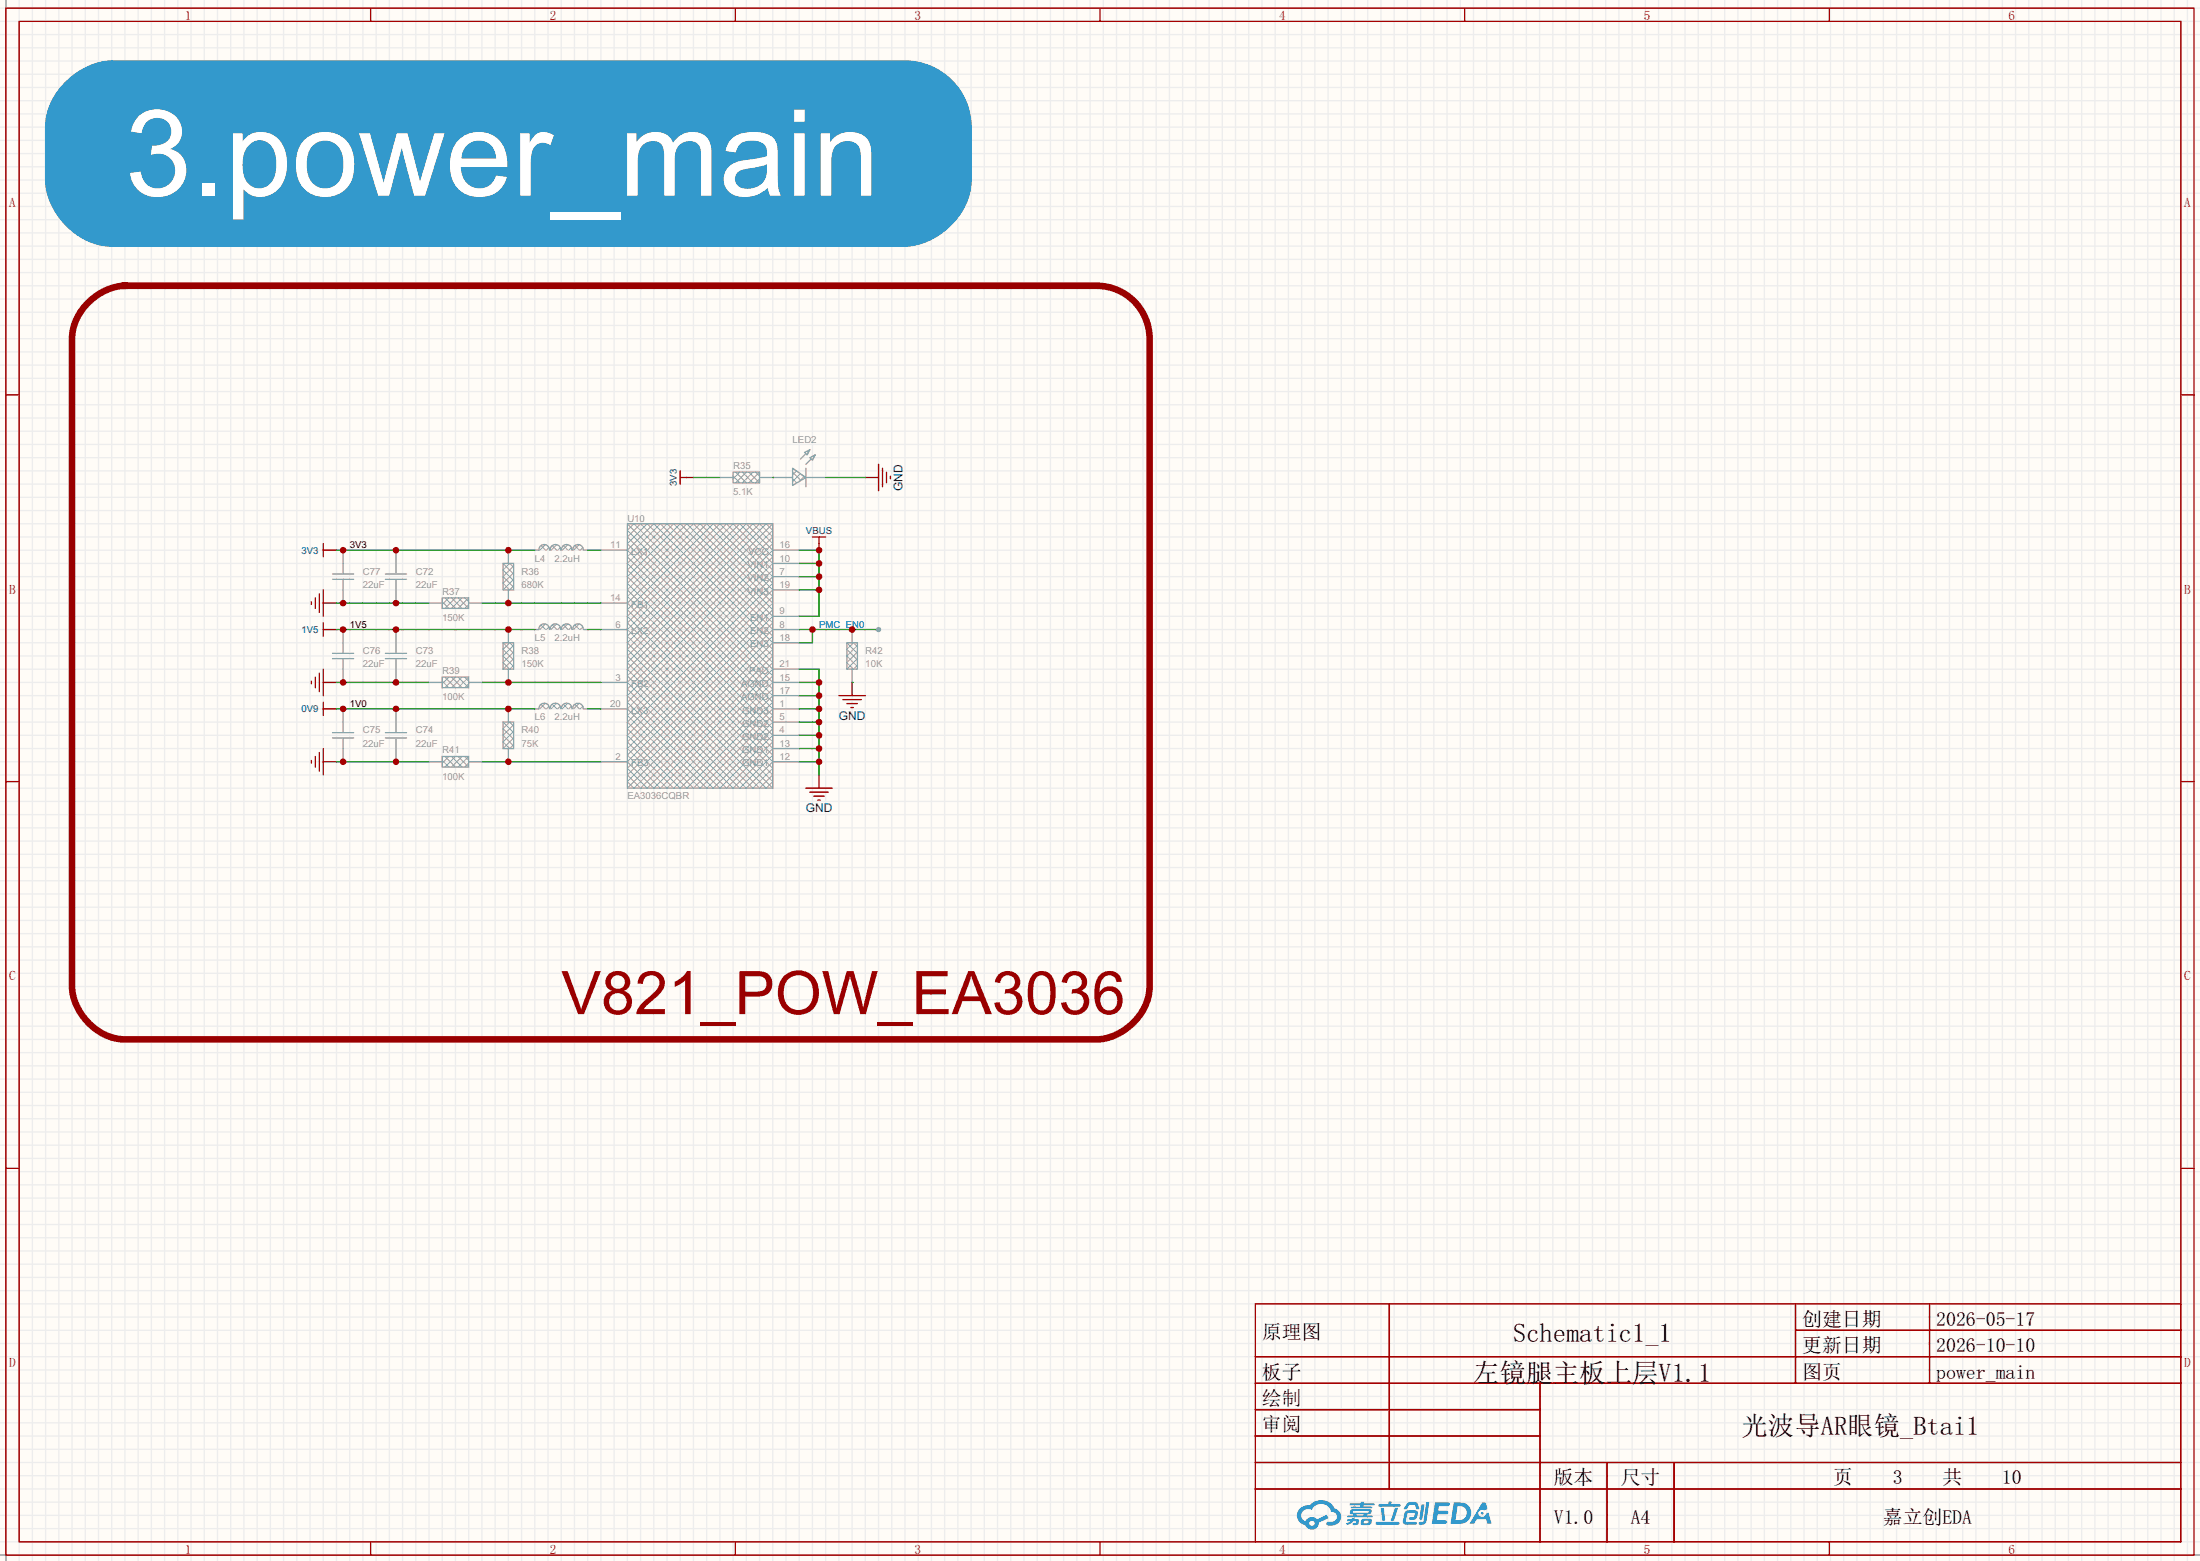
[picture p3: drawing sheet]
<svg xmlns="http://www.w3.org/2000/svg" width="423mm" height="300mm" viewBox="0 0 423 300" stroke-linecap="round" stroke-linejoin="round" font-family="sans-serif">
<path d="M0 0h422.7v299.9h-422.7z" fill="#fffcf7"/>
<g fill="none" stroke="#ededed" stroke-width=".25">
<path d="M0 1.6h422.7M0 4.1h422.7M0 6.6h422.7M0 9.2h422.7M0 11.7h422.7M0 14.3h422.7M0 16.8h422.7M0 19.3h422.7M1.1 0v299.9M3.7 0v299.9M6.2 0v299.9M8.8 0v299.9"/>
<path d="M11.3 0v299.9M13.8 0v299.9M16.4 0v299.9M18.9 0v299.9M21.5 0v299.9M24 0v299.9M26.5 0v299.9M29.1 0v299.9M31.6 0v299.9M34.2 0v299.9M36.7 0v299.9M39.2 0v299.9"/>
<path d="M41.8 0v299.9M44.3 0v299.9M46.9 0v299.9M49.4 0v299.9M51.9 0v299.9M54.5 0v299.9M57 0v299.9M59.6 0v299.9M62.1 0v299.9M64.6 0v299.9M67.2 0v299.9M69.7 0v299.9"/>
<path d="M72.3 0v299.9M74.8 0v299.9M77.3 0v299.9M79.9 0v299.9M82.4 0v299.9M85 0v299.9M87.5 0v299.9M90 0v299.9M92.6 0v299.9M95.1 0v299.9M97.7 0v299.9M100.2 0v299.9"/>
<path d="M102.7 0v299.9M105.3 0v299.9M107.8 0v299.9M110.4 0v299.9M112.9 0v299.9M115.4 0v299.9M118 0v299.9M120.5 0v299.9M123.1 0v299.9M125.6 0v299.9M128.1 0v299.9M130.7 0v299.9"/>
<path d="M133.2 0v299.9M135.8 0v299.9M138.3 0v299.9M140.8 0v299.9M143.4 0v299.9M145.9 0v299.9M148.5 0v299.9M151 0v299.9M153.5 0v299.9M156.1 0v299.9M158.6 0v299.9M161.2 0v299.9"/>
<path d="M163.7 0v299.9M166.2 0v299.9M168.8 0v299.9M171.3 0v299.9M173.9 0v299.9M176.4 0v299.9M178.9 0v299.9M181.5 0v299.9M184 0v299.9M186.6 0v299.9M189.1 0v299.9M191.6 0v299.9"/>
<path d="M194.2 0v299.9M196.7 0v299.9M199.3 0v299.9M201.8 0v299.9M204.3 0v299.9M206.9 0v299.9M209.4 0v299.9M212 0v299.9M214.5 0v299.9M217 0v299.9M219.6 0v299.9M222.1 0v299.9"/>
<path d="M224.7 0v299.9M227.2 0v299.9M229.7 0v299.9M232.3 0v299.9M234.8 0v299.9M237.4 0v299.9M239.9 0v299.9M242.4 0v299.9M245 0v299.9M247.5 0v299.9M250.1 0v299.9M252.6 0v299.9"/>
<path d="M255.1 0v299.9M257.7 0v299.9M260.2 0v299.9M262.8 0v299.9M265.3 0v299.9M267.8 0v299.9M270.4 0v299.9M272.9 0v299.9M275.5 0v299.9M278 0v299.9M280.5 0v299.9M283.1 0v299.9"/>
<path d="M285.6 0v299.9M288.2 0v299.9M290.7 0v299.9M293.2 0v299.9M295.8 0v299.9M298.3 0v299.9M300.9 0v299.9M303.4 0v299.9M305.9 0v299.9M308.5 0v299.9M311 0v299.9M313.6 0v299.9"/>
<path d="M316.1 0v299.9M318.6 0v299.9M321.2 0v299.9M323.7 0v299.9M326.3 0v299.9M328.8 0v299.9M331.3 0v299.9M333.9 0v299.9M336.4 0v299.9M339 0v299.9M341.5 0v299.9M344 0v299.9"/>
<path d="M346.6 0v299.9M349.1 0v299.9M351.7 0v299.9M354.2 0v299.9M356.7 0v299.9M359.3 0v299.9M361.8 0v299.9M364.4 0v299.9M366.9 0v299.9M369.4 0v299.9M372 0v299.9M374.5 0v299.9"/>
<path d="M377.1 0v299.9M379.6 0v299.9M382.1 0v299.9M384.7 0v299.9M387.2 0v299.9M389.8 0v299.9M392.3 0v299.9M394.8 0v299.9M397.4 0v299.9M399.9 0v299.9M402.5 0v299.9M405 0v299.9"/>
<path d="M407.5 0v299.9M410.1 0v299.9M412.6 0v299.9M415.2 0v299.9M417.7 0v299.9M420.2 0v299.9M0 21.9h422.7M0 24.4h422.7M0 27h422.7M0 29.5h422.7M0 32h422.7M0 34.6h422.7"/>
<path d="M0 37.1h422.7M0 39.7h422.7M0 42.2h422.7M0 44.7h422.7M0 47.3h422.7M0 49.8h422.7M0 52.4h422.7M0 54.9h422.7M0 57.4h422.7M0 60h422.7M0 62.5h422.7M0 65.1h422.7"/>
<path d="M0 67.6h422.7M0 70.1h422.7M0 72.7h422.7M0 75.2h422.7M0 77.8h422.7M0 80.3h422.7M0 82.8h422.7M0 85.4h422.7M0 87.9h422.7M0 90.5h422.7M0 93h422.7M0 95.5h422.7"/>
<path d="M0 98.1h422.7M0 100.6h422.7M0 103.2h422.7M0 105.7h422.7M0 108.2h422.7M0 110.8h422.7M0 113.3h422.7M0 115.9h422.7M0 118.4h422.7M0 120.9h422.7M0 123.5h422.7M0 126h422.7"/>
<path d="M0 128.6h422.7M0 131.1h422.7M0 133.6h422.7M0 136.2h422.7M0 138.7h422.7M0 141.3h422.7M0 143.8h422.7M0 146.3h422.7M0 148.9h422.7M0 151.4h422.7M0 154h422.7M0 156.5h422.7"/>
<path d="M0 159h422.7M0 161.6h422.7M0 164.1h422.7M0 166.7h422.7M0 169.2h422.7M0 171.7h422.7M0 174.3h422.7M0 176.8h422.7M0 179.4h422.7M0 181.9h422.7M0 184.4h422.7M0 187h422.7"/>
<path d="M0 189.5h422.7M0 192.1h422.7M0 194.6h422.7M0 197.1h422.7M0 199.7h422.7M0 202.2h422.7M0 204.8h422.7M0 207.3h422.7M0 209.8h422.7M0 212.4h422.7M0 214.9h422.7M0 217.5h422.7"/>
<path d="M0 220h422.7M0 222.5h422.7M0 225.1h422.7M0 227.6h422.7M0 230.2h422.7M0 232.7h422.7M0 235.2h422.7M0 237.8h422.7M0 240.3h422.7M0 242.9h422.7M0 245.4h422.7M0 247.9h422.7"/>
<path d="M0 250.5h422.7M0 253h422.7M0 255.6h422.7M0 258.1h422.7M0 260.6h422.7M0 263.2h422.7M0 265.7h422.7M0 268.3h422.7M0 270.8h422.7M0 273.3h422.7M0 275.9h422.7M0 278.4h422.7"/>
<path d="M0 281h422.7M0 283.5h422.7M0 286h422.7M0 288.6h422.7M0 291.1h422.7M0 293.7h422.7M0 296.2h422.7M0 298.7h422.7"/>
</g>
<path d="M1.1 0v299.9M0 298.7h422.7" fill="none" stroke="#999" stroke-width=".25"/>
<g fill="none" stroke="#a10000" stroke-width=".25">
<path d="M1.1 1.6h420.4v297.1h-420.4zM3.7 4.1h415.3v292.1h-415.3zM71.2 1.6v2.5M141.3 1.6v2.5M211.3 1.6v2.5M281.4 1.6v2.5M351.5 1.6v2.5M1.1 75.9h2.6M419 75.9h2.5M1.1 150.2h2.6M419 150.2h2.5M1.1 224.4h2.6"/>
<path d="M419 224.4h2.5M241.2 250.5h177.8v45.7h-177.8zM266.9 250.5v35.5M345 250.5v15.2M345 255.6h74M370.7 250.5v15.2M241.2 260.6h177.8M241.2 265.7h177.8M241.2 270.8h54.7M241.2 275.9h54.7M295.9 265.7v30.5M71.2 296.2v2.5"/>
<path d="M141.3 296.2v2.5M211.3 296.2v2.5M241.2 281h177.8M241.2 286h177.8M281.4 296.2v2.5M308.8 281v15.2M321.6 281v15.2M351.5 296.2v2.5"/>
</g>
<g fill="#5487ff">
<path d="M275.7 288.6h1.6a1.34 1.34 0 0 1 1.2 .2 .37 .37 0 0 1-.3 .6h-1.7l-.2 .8h1.6a.37 .37 0 0 1 .4 .4 .37 .37 0 0 1-.4 .3h-1.7l-.2 1.1h1.4a.48 .48 0 0 1 .6 .4v.2l-.3 .2h-2.6z"/>
<path d="M284.7 288.7h.7l.4 1.2-.6 .3a.72 .72 0 0 0-1.1 .2 .72 .72 0 0 0 .3 1 .72 .72 0 0 0 1-.4l.1-.2 .5-.2 .6 2.1h-.8l-.3-.8h-1.8l-.5 .8h-.9z"/>
<path d="M273.1 289h.6l-.4 2.7a.31 .31 0 0 1-.3 .3 .31 .31 0 0 1-.3-.3z"/>
<path d="M274 288.6h.6l-.5 3.7a.97 .97 0 0 1-1.6 .5l.2-.4h.6l.2-.2z"/>
<path d="M270.3 288.8l.5-.2h1.2l.4 .4 .3 .8-.6 .2-.3-.9h-.8l-.2 .1-.6 .8-.5-.1z"/>
<path d="M269.9 290.4l.5-.3h1.4a.69 .69 0 0 1 .6 .5 .69 .69 0 0 1-.1 .7 .74 .74 0 0 1-.8 .7h-.6a.27 .27 0 0 1-.2-.3 .27 .27 0 0 1 .3-.3h.6l.2-.7h-1.4l-.3 1.6 1.9 .1a.28 .28 0 0 1 .2 .3 .28 .28 0 0 1-.3 .2h-1.9l-.4-.3-.1-.4z"/>
<path d="M264.3 292.4h4.3a.28 .28 0 0 1 .3 .3 .28 .28 0 0 1-.3 .2h-4.2l-.1-.1z"/>
<path d="M268 289.7h.6l-.8 2.4a.3 .3 0 0 1-.4 .2 .3 .3 0 0 1-.2-.3z"/>
<path d="M265.3 289.7h.6l.2 2.2-.2 .3-.4-.2z"/>
<path d="M264.8 288.9h1.9l.2-.5h.5l-.1 .5h1.5a.27 .27 0 0 1 .3 .3 .27 .27 0 0 1-.3 .3h-3.9l-.1-.2z"/>
<path d="M258.9 291.8h.7l.1-.1 .6-.1-.1 .2 .8 .1 .1 .3-.2 .6-1.1 .2v-.4l.7-.1v-.2l-.5-.1-.5 .5-.8 .3-.1-.4 .8-.3h-.6z"/>
<path d="M259.3 288.8h2.1l.1-.3h.6l-.1 .3h1.9l.2 .2-.2 .2h-1.9l-.1 .2h1.6l.2 .2-.2 .2h-3.9l-.1-.4h1.8v-.2h-1.9l-.1-.1z"/>
<path d="M279.3 288.6l-.6 4.2h1.4a2.14 2.14 0 0 0 2.6-2.2 2.14 2.14 0 0 0-2.7-2zM280 289.3a1.37 1.37 0 0 1 1.8 1.2 1.37 1.37 0 0 1-1.5 1.5h-.7z"/>
<path d="M259.4 290.1l-.1 .7 .6 .1 .1 .2h-1.2l.1 .4h4.6l.2-.1-.2-.3h-.9l.1-.2a.6 .6 0 0 0 .7-.2 .6 .6 0 0 0 0-.7l-3.6-.1zM260 290.3l2.9 .1-.1 .2h-2.8zM260.6 290.9h1.4l-.1 .2h-1.2z"/>
<path d="M261.6 291.9a.9 .9 0 0 0-.1 1 2.48 2.48 0 0 0 1.9-.1 .84 .84 0 0 0 0-1h-1.4zM262.1 292.2l.7-.1 .1 .4-.2 .1h-.7z"/>
<path d="M249.8 289.7a1.91 1.91 0 0 0-.6 2 1.91 1.91 0 0 0 1.6 1.3 1.35 1.35 0 0 0 1.5 .9 1.35 1.35 0 0 0 1.1-1.4l1.9-.9-.5-.6-1.8 .9a1.41 1.41 0 0 0-2.2 .3 1.25 1.25 0 0 1-.6-1.7 1.25 1.25 0 0 1 1.8-.4 1.97 1.97 0 0 1 2-1.2 1.97 1.97 0 0 1 1.7 1.5 .96 .96 0 0 1 1.1 .9 .96 .96 0 0 1-.9 1h-.6a.39 .39 0 0 0-.5 .4 .39 .39 0 0 0 .4 .4 1.87 1.87 0 0 0 1.9-.5 1.87 1.87 0 0 0 .3-2.1l-.6-.6-.4-.1a2.86 2.86 0 0 0-4.8-.6h-.3a2.27 2.27 0 0 0-1.5 .5zM251.6 292.7a.49 .49 0 0 1 .9 0 .49 .49 0 0 1-.9 0z"/>
<circle cx="284.8" cy="290.7" r=".27"/>
</g>
<g fill="none" stroke="#999" stroke-width=".25">
<path d="M138.3 91.7h2.5M140.8 90.7h5.1v2h-5.1zM145.9 91.7h6.4M152.3 90l2.5 1.7-2.5 1.6zM154.6 86.9l1-.5-.5 1zM154.8 91.7h3.8M154.8 90v3.5M154.8 87.2l-1 1M155.6 87.9l1-.5-.5 1zM155.8 88.2l-1 1M115.4 105.7h5.1M115.4 115.9h5.1"/>
<path d="M120.5 100.6h28v50.8h-28zM148.5 108.2h5M148.5 118.4h5M148.5 110.8h5M148.5 113.3h5M148.5 105.7h5M115.4 120.9h5.1M115.4 136.2h5.1M115.4 131.1h5.1M148.5 120.9h5M148.5 128.6h5M148.5 136.2h5"/>
<path d="M148.5 123.5h5M148.5 133.6h5M148.5 131.1h5M148.5 138.7h5M115.4 146.3h5.1M148.5 143.8h5M148.5 146.3h5M148.5 141.3h5"/>
</g>
<g fill="none" stroke="#999" stroke-width=".19">
<path d="M140.8 91.5l1.3 1.2M141.4 90.7l2 2M142.1 90.7l-1.3 1.3M142.6 90.7l2.1 2M143.4 90.7l-2 2M143.9 90.7l2 2M144.7 90.7l-2.1 2M145.2 90.7l.7 .8M145.9 90.7l-2 2M145.9 92l-.7 .7M152.3 92l.8 .8M152.3 90.7l1.6 1.6"/>
<path d="M153 90.5l-.7 .7M153.8 91l-1.5 1.5M154 91.1l.7 .7M154.5 91.5l-1 1M155.1 86.7l.2 .2-.4 .4M156.1 87.7l.2 .2-.3 .4M120.5 100.6l28 28-22.9 22.8-5.1-5.1 28-27.9-17.8-17.8-10.2 10.2 28 27.9-12.7 12.7-15.3-15.2 28-28-7.7-7.6-20.3 20.3 28 28-2.6 2.5-25.4-25.4 25.4-25.4 2.6 2.6-28 27.9 20.3 20.3 7.7-7.6-28-27.9 15.3-15.3 12.7 12.7-28 28 10.2 10.1 17.8-17.8-28-27.9 5.1-5.1 22.9 22.9-28 27.9M121.8 100.6l26.7 26.7-24.2 24.1-3.8-3.8 28-27.9-19.1-19.1-8.9 8.9 28 28-14 13.9-14-13.9 28-28-8.9-8.9-19.1 19.1 28 27.9-3.8 3.8-24.2-24.1 26.7-26.7 1.3 1.3-28 27.9 21.6 21.6 6.4-6.3-28-28 16.5-16.5 11.5 11.5-28 27.9 11.5 11.4 16.5-16.5-28-27.9 6.4-6.4 21.6 21.6-28 28 1.3 1.2 26.7-26.6-24.2-24.2-3.8 3.8 28 28-19.1 19-8.9-8.9 28-27.9-14-14-14 14 28 27.9-8.9 8.9-19.1-19 28-28-3.8-3.8-24.2 24.2 26.7 26.6 1.3-1.2-28-28 21.6-21.6 6.4 6.4-28 27.9 16.5 16.5 11.5-11.4-28-27.9 11.5-11.5 16.5 16.5-28 28 6.4 6.3 21.6-21.6-28-27.9zM148.5 100.6l-28 28 22.9 22.8 5.1-5.1-28-27.9 17.8-17.8 10.2 10.2-28 27.9 12.7 12.7 15.3-15.2-28-28 7.6-7.6 20.4 20.3-28 28 2.6 2.5 25.4-25.4-25.4-25.4-2.6 2.6 28 27.9-20.4 20.3-7.6-7.6 28-27.9-15.3-15.3-12.7 12.7 28 28-10.2 10.1-17.8-17.8 28-27.9-5.1-5.1-22.9 22.9 28 27.9"/>
</g>
<path d="M132 91.7h1.2M166.2 91.7h2.6M157.4 148.9v2.5" fill="none" stroke="#870000" stroke-width=".25"/>
<path d="M130.7 90.5v2.5M130.7 91.7h1.3M168.8 89.2v5.1M169.5 90v3.5M170.3 90.7v2M171.1 91.5v.5M154.8 151.4h5.1M155.6 152.2h3.5M156.3 152.9h2.1M157.1 153.7h.5" fill="none" stroke="#a10000" stroke-width=".25"/>
<path d="M133.2 91.7h5.1M148.5 91.7h.1M158.6 91.7h7.6M153.5 128.6h3.9v20.3M153.5 131.1h3.9M153.5 133.6h3.9M153.5 136.2h3.9M153.5 138.7h3.9M153.5 141.3h3.9M153.5 143.8h3.9M153.5 146.3h3.9" fill="none" stroke="#008700" stroke-width=".25"/>
<path d="M16.8 58.3a10.8 10.8 0 0 1 7.2-3.4h186.7a10.2 10.2 0 0 1 10.2 10.2v124.4a10.9 10.9 0 0 1-10.2 10.2h-186.7a10.9 10.9 0 0 1-10.2-10.2v-124.4a9.8 9.8 0 0 1 3-6.8z" fill="none" stroke="#900" stroke-width="1.3"/>
<g fill="#c00">
<circle cx="157.4" cy="131.1" r=".63"/>
<circle cx="157.4" cy="133.6" r=".63"/>
<circle cx="157.4" cy="136.2" r=".63"/>
<circle cx="157.4" cy="138.7" r=".63"/>
<circle cx="157.4" cy="141.3" r=".63"/>
<circle cx="157.4" cy="143.8" r=".63"/>
<circle cx="157.4" cy="146.3" r=".63"/>
</g>
<path d="M157.4 104.4v1.3" fill="none" stroke="#870000" stroke-width=".25"/>
<path d="M156.1 103.2h2.5M157.4 103.2v1.2" fill="none" stroke="#a10000" stroke-width=".25"/>
<path d="M153.5 105.7h3.9v12.7h-3.9M153.5 108.2h3.9M153.5 110.8h3.9M153.5 113.3h3.9" fill="none" stroke="#008700" stroke-width=".25"/>
<g fill="#c00">
<circle cx="157.4" cy="105.7" r=".63"/>
<circle cx="157.4" cy="108.2" r=".63"/>
<circle cx="157.4" cy="110.8" r=".63"/>
<circle cx="157.4" cy="113.3" r=".63"/>
</g>
<path d="M153.5 120.9h15.3M156.1 120.9v2.6h-2.6" fill="none" stroke="#008700" stroke-width=".25"/>
<circle cx="156.1" cy="120.9" r=".63" fill="#c00"/>
<circle cx="168.8" cy="120.9" r=".51" fill="#999"/>
<g fill="none" stroke="#999" stroke-width=".19">
<path d="M96.6 108.2l2.1 2.1M98.7 109l-.8-.8-1.3 1.3 2.1 2M98.7 108.8l-2.1 2 2.1 2M98.7 110l-2.1 2.1 1.3 1.2 .8-.7M98.7 111.3l-2.1 2M103.9 104.8l.9 .9M104.8 104.6l-1.1 1.1M105.5 105.2l-.5 .5M106.1 104.8l.9 .9M106.9 104.6l-1 1.1M107.6 105.2l-.5 .5M108.2 104.8l.9 .9"/>
<path d="M109.1 104.6l-1.1 1.1M109.8 105.2l-.5 .5M110.4 104.8l.9 .9M111.3 104.6l-1.1 1.1M112 105.2l-.5 .5"/>
</g>
<path d="M96.6 108.2h2.1v5.1h-2.1zM97.7 105.7v2.5M102.7 105.7h.8M103.5 105.7a1.01 1.01 0 0 1 1-1.1 1.01 1.01 0 0 1 1.1 1.1M105.7 105.7a1.01 1.01 0 0 1 1-1.1 1.01 1.01 0 0 1 1 1.1M107.8 105.7a1.01 1.01 0 0 1 1.1-1.1 1.01 1.01 0 0 1 1 1.1M110 105.7a1.01 1.01 0 0 1 1-1.1 1.01 1.01 0 0 1 1.1 1.1M112.1 105.7h.8" fill="none" stroke="#999" stroke-width=".25"/>
<path d="M62.1 115.9h2.5M63.4 105.7h1.2" fill="none" stroke="#870000" stroke-width=".25"/>
<path d="M59.8 115.6v.5M60.6 114.8v2.1M61.3 114.1v3.5M62.1 104.4v2.6M62.1 113.3v5.1M62.1 105.7h1.3" fill="none" stroke="#a10000" stroke-width=".25"/>
<path d="M64.6 115.9h17.8M64.6 105.7h38.1M92.6 115.9h22.8" fill="none" stroke="#008700" stroke-width=".25"/>
<circle cx="97.7" cy="105.7" r=".63" fill="#c00"/>
<path d="M97.7 113.3v2.6" fill="none" stroke="#999" stroke-width=".25"/>
<circle cx="97.7" cy="115.9" r=".63" fill="#c00"/>
<g fill="none" stroke="#999" stroke-width=".19">
<path d="M85 115.6l1.2 1.3M85.5 114.8l2 2.1M86.2 114.8l-1.2 1.3M86.7 114.8l2.1 2.1M87.5 114.8l-2 2.1M88 114.8l2 2.1M88.8 114.8l-2.1 2.1M89.3 114.8l.7 .8M90 114.8l-2 2.1M90 116.1l-.7 .8M104.8 119.9l-1.1 1M106.9 119.9l-1 1"/>
<path d="M109.1 119.9l-1.1 1M111.3 119.9l-1.1 1M96.6 123.5l2.1 2M98.7 124l-2.1 2 2.1 2.1M98.7 124.2l-.8-.7-1.3 1.3 2.1 2M98.7 125.3l-2.1 2 1.3 1.3 .8-.8M98.7 126.5l-2.1 2.1M103.9 120.1l.9 .8M105.5 120.4l-.5 .5M106.1 120.1l.9 .8M107.6 120.4l-.5 .5M108.2 120.1l.9 .8"/>
<path d="M109.8 120.4l-.5 .5M110.4 120.1l.9 .8M112 120.4l-.5 .5"/>
</g>
<path d="M82.4 115.9h2.6M85 114.8h5v2.1h-5zM90 115.9h2.6M96.6 123.5h2.1v5.1h-2.1zM97.7 120.9v2.6M102.7 120.9h.8M103.5 120.9a1.01 1.01 0 0 1 1-1.1 1.01 1.01 0 0 1 1.1 1.1M105.7 120.9a1.01 1.01 0 0 1 1-1.1 1.01 1.01 0 0 1 1 1.1M107.8 120.9a1.01 1.01 0 0 1 1.1-1.1 1.01 1.01 0 0 1 1 1.1M110 120.9a1.01 1.01 0 0 1 1-1.1 1.01 1.01 0 0 1 1.1 1.1M112.1 120.9h.8" fill="none" stroke="#999" stroke-width=".25"/>
<path d="M112.9 105.7h2.5M64.6 131.1h17.8M64.6 120.9h38.1M92.6 131.1h22.8" fill="none" stroke="#008700" stroke-width=".25"/>
<path d="M62.1 131.1h2.5M63.4 120.9h1.2" fill="none" stroke="#870000" stroke-width=".25"/>
<path d="M62.1 119.7v2.5M59.8 130.8v.6M60.6 130.1v2M61.3 129.3v3.6M62.1 128.6v5M62.1 120.9h1.3" fill="none" stroke="#a10000" stroke-width=".25"/>
<circle cx="97.7" cy="120.9" r=".63" fill="#c00"/>
<path d="M97.7 128.6v2.5" fill="none" stroke="#999" stroke-width=".25"/>
<circle cx="97.7" cy="131.1" r=".63" fill="#c00"/>
<g fill="none" stroke="#999" stroke-width=".19">
<path d="M85 130.8l1.2 1.3M85.5 130.1l2 2M86.2 130.1l-1.2 1.3M86.7 130.1l2.1 2M87.5 130.1l-2 2M88 130.1l2 2M88.8 130.1l-2.1 2M89.3 130.1l.7 .7M90 130.1l-2 2M90 131.4l-.7 .7M96.6 138.7l2.1 2.1M98.7 139.5l-.8-.8-1.3 1.3 2.1 2"/>
<path d="M98.7 139.2l-2.1 2.1 2.1 2M103.9 135.3l.9 .9M104.8 135.1l-1.1 1.1M105.5 135.7l-.5 .5M106.1 135.3l.9 .9M106.9 135.1l-1 1.1M107.6 135.7l-.5 .5M108.2 135.3l.9 .9M109.1 135.1l-1.1 1.1M109.8 135.7l-.5 .5M110.4 135.3l.9 .9M111.3 135.1l-1.1 1.1"/>
<path d="M112 135.7l-.5 .5M98.7 140.5l-2.1 2 1.3 1.3 .8-.8M98.7 141.8l-2.1 2"/>
</g>
<path d="M82.4 131.1h2.6M85 130.1h5v2h-5zM90 131.1h2.6M96.6 138.7h2.1v5.1h-2.1zM97.7 136.2v2.5M102.7 136.2h.8M103.5 136.2a1.01 1.01 0 0 1 1-1.1 1.01 1.01 0 0 1 1.1 1.1M105.7 136.2a1.01 1.01 0 0 1 1-1.1 1.01 1.01 0 0 1 1 1.1M107.8 136.2a1.01 1.01 0 0 1 1.1-1.1 1.01 1.01 0 0 1 1 1.1M110 136.2a1.01 1.01 0 0 1 1-1.1 1.01 1.01 0 0 1 1.1 1.1M112.1 136.2h.8" fill="none" stroke="#999" stroke-width=".25"/>
<path d="M64.6 136.2h38.1M112.9 120.9h2.5M64.6 146.3h17.8M92.6 146.3h22.8" fill="none" stroke="#008700" stroke-width=".25"/>
<path d="M63.4 136.2h1.2M62.1 146.3h2.5" fill="none" stroke="#870000" stroke-width=".25"/>
<path d="M62.1 134.9v2.6M62.1 136.2h1.3M59.8 146.1v.5M60.6 145.3v2.1M61.3 144.6v3.5M62.1 143.8v5.1" fill="none" stroke="#a10000" stroke-width=".25"/>
<circle cx="97.7" cy="136.2" r=".63" fill="#c00"/>
<path d="M97.7 143.8v2.5" fill="none" stroke="#999" stroke-width=".25"/>
<circle cx="97.7" cy="146.3" r=".63" fill="#c00"/>
<path d="M85 146.1l1.2 1.3M85.5 145.3l2 2.1M86.2 145.3l-1.2 1.3M86.7 145.3l2.1 2.1M87.5 145.3l-2 2.1M88 145.3l2 2.1M88.8 145.3l-2.1 2.1M89.3 145.3l.7 .8M90 145.3l-2 2.1M90 146.6l-.7 .8" fill="none" stroke="#999" stroke-width=".19"/>
<path d="M76.1 113.3v2.6M82.4 146.3h2.6M85 145.3h5v2.1h-5zM90 146.3h2.6" fill="none" stroke="#999" stroke-width=".25"/>
<path d="M112.9 136.2h2.5" fill="none" stroke="#008700" stroke-width=".25"/>
<circle cx="76.1" cy="115.9" r=".63" fill="#c00"/>
<path d="M76.1 105.7v2.5" fill="none" stroke="#999" stroke-width=".25"/>
<circle cx="76.1" cy="105.7" r=".63" fill="#c00"/>
<path d="M74 111.3h4.1M74 110.3h4.1M76.1 108.2v2.1M76.1 111.3v2M76.1 128.6v2.5" fill="none" stroke="#999" stroke-width=".25"/>
<circle cx="76.1" cy="131.1" r=".63" fill="#c00"/>
<path d="M76.1 120.9v2.6" fill="none" stroke="#999" stroke-width=".25"/>
<circle cx="76.1" cy="120.9" r=".63" fill="#c00"/>
<path d="M74 126.5h4.1M74 125.5h4.1M76.1 123.5v2M76.1 126.5v2.1M76.1 143.8v2.5" fill="none" stroke="#999" stroke-width=".25"/>
<circle cx="76.1" cy="146.3" r=".63" fill="#c00"/>
<path d="M76.1 136.2v2.5" fill="none" stroke="#999" stroke-width=".25"/>
<circle cx="76.1" cy="136.2" r=".63" fill="#c00"/>
<path d="M76.1 138.7v2.1M162.7 123.5h2v5.1h-2zM163.7 120.9v2.6M74 141.8h4.1M74 140.8h4.1M76.1 141.8v2" fill="none" stroke="#999" stroke-width=".25"/>
<path d="M162.7 123.5l2 2M164.7 124.2l-.7-.7-1.3 1.3 2 2M164.7 124l-2 2 2 2.1M164.7 125.3l-2 2 1.3 1.3 .7-.8M164.7 126.5l-2 2.1" fill="none" stroke="#999" stroke-width=".19"/>
<circle cx="163.7" cy="120.9" r=".63" fill="#c00"/>
<path d="M163.7 128.6v2.5M65.9 143.8v2.5" fill="none" stroke="#999" stroke-width=".25"/>
<path d="M163.7 131.1v2.5" fill="none" stroke="#870000" stroke-width=".25"/>
<path d="M161.2 133.6h5M161.9 134.4h3.6M162.7 135.2h2M163.4 135.9h.6" fill="none" stroke="#a10000" stroke-width=".25"/>
<path d="M163.7 131.1h.1" fill="none" stroke="#008700" stroke-width=".25"/>
<circle cx="65.9" cy="146.3" r=".63" fill="#c00"/>
<path d="M65.9 136.2v2.5" fill="none" stroke="#999" stroke-width=".25"/>
<circle cx="65.9" cy="136.2" r=".63" fill="#c00"/>
<path d="M65.9 128.6v2.5M65.9 138.7v2.1M63.9 141.8h4M63.9 140.8h4M65.9 141.8v2" fill="none" stroke="#999" stroke-width=".25"/>
<circle cx="65.9" cy="131.1" r=".63" fill="#c00"/>
<path d="M65.9 120.9v2.6" fill="none" stroke="#999" stroke-width=".25"/>
<circle cx="65.9" cy="120.9" r=".63" fill="#c00"/>
<path d="M65.9 113.3v2.6M63.9 126.5h4M63.9 125.5h4M65.9 123.5v2M65.9 126.5v2.1" fill="none" stroke="#999" stroke-width=".25"/>
<circle cx="65.9" cy="115.9" r=".63" fill="#c00"/>
<path d="M65.9 105.7v2.5" fill="none" stroke="#999" stroke-width=".25"/>
<circle cx="65.9" cy="105.7" r=".63" fill="#c00"/>
<path d="M63.9 111.3h4M63.9 110.3h4M65.9 108.2v2.1M65.9 111.3v2" fill="none" stroke="#999" stroke-width=".25"/>
<path d="M13 15.4a13.2 13.2 0 0 1 8.5-3.7h152.4a12.7 12.7 0 0 1 12.7 12.7v10.2a13.5 13.5 0 0 1-9 11.9l-2.5 .7-1.2 .1h-152.4a13.5 13.5 0 0 1-12-9l-.7-2.5v-1.2v-10.2a12.3 12.3 0 0 1 4.2-9z" fill="#39c" stroke="#39c" stroke-width=".25"/>
<text font-size="23.1" fill="#fff" x="24" y="37.6">3.power_main</text>
<text font-size="11.5" fill="#900" x="107.8" y="194.8">V821_POW_EA3036</text>
<g font-size="5.1">
<text x="290.7" y="257.8">Schematic1_1</text>
<text x="283.1" y="265.5">左镜腿主板上层V1.1</text>
<text x="334.6" y="275.6">光</text>
<text x="339.6" y="275.6">波</text>
<text x="344.7" y="275.6">导</text>
<text x="349.8" y="275.6">A</text>
<text x="352.3" y="275.6">R</text>
<text x="354.9" y="275.6">眼</text>
<text x="360" y="275.6">镜</text>
<text x="365" y="275.6">_</text>
<text x="367.6" y="275.6">B</text>
<text x="370.1" y="275.6">t</text>
<text x="372.7" y="275.6">a</text>
<text x="375.2" y="275.6">i</text>
<text x="377.7" y="275.6">1</text>
</g>
<g font-size="3.8">
<text x="242.4" y="257.2">原理图</text>
<text x="346.2" y="254.7">创建日期</text>
<text x="372" y="254.7">2026-05-17</text>
<text x="346.2" y="259.8">更新日期</text>
<text x="372" y="259.8">2026-10-10</text>
<text x="242.4" y="269.9">绘制</text>
<text x="242.4" y="264.8">板子</text>
<text x="346.2" y="264.8">图页</text>
<text x="372" y="264.8">power_main</text>
<text x="242.4" y="275">审阅</text>
<text x="298.5" y="285.2">版本</text>
<text x="311.4" y="285.2">尺寸</text>
<text x="352.2" y="285.2">页</text>
<text x="363.6" y="285.2">3</text>
<text x="373.2" y="285.2">共</text>
<text x="384.6" y="285.2">10</text>
<text x="298.5" y="292.8">V1.0</text>
<text x="313.3" y="292.8">A4</text>
<text x="361.7" y="292.8">嘉立创E</text>
<text x="375.1" y="292.8">DA</text>
</g>
<g font-size="2.5" fill="#a00000">
<text x="35.5" y="3.8">1</text>
<text x="105.6" y="3.8">2</text>
<text x="175.7" y="3.8">3</text>
<text x="245.7" y="3.8">4</text>
<text x="315.8" y="3.8">5</text>
<text x="385.8" y="3.8">6</text>
<text x="1.8" y="39.7">A</text>
<text x="419.6" y="39.7">A</text>
<text x="1.8" y="114">B</text>
<text x="419.6" y="114">B</text>
<text x="1.8" y="188.3">C</text>
<text x="419.6" y="188.3">C</text>
<text x="1.8" y="262.6">D</text>
<text x="419.6" y="262.6">D</text>
<text x="35.5" y="298.5">1</text>
<text x="105.6" y="298.5">2</text>
<text x="175.7" y="298.5">3</text>
<text x="245.7" y="298.5">4</text>
<text x="315.8" y="298.5">5</text>
<text x="385.8" y="298.5">6</text>
</g>
<g font-size="2.3" fill="#000080">
<text x="173.4" y="94.3" transform="rotate(-90 173.4 94.3)">GND</text>
<text x="161.1" y="138.3">GND</text>
<text x="154.8" y="156">GND</text>
</g>
<g font-size="1.8" fill="#999">
<text x="152.3" y="85">LED2</text>
<text x="140.8" y="90.1">R35</text>
<text x="140.8" y="95.2">5.1K</text>
<text x="120.5" y="100.3">U10</text>
<text x="102.7" y="107.9">L4</text>
<text x="106.6" y="107.9">2.2uH</text>
<text x="117.2" y="105.3">11</text>
<text x="121.3" y="106.6">LX1</text>
<text x="143.8" y="106.6">VCC</text>
<text x="149.7" y="107.9">10</text>
<text x="149.7" y="105.3">16</text>
<text x="69.7" y="110.4">C77</text>
<text x="69.7" y="113">22uF</text>
<text x="79.9" y="110.4">C72</text>
<text x="79.9" y="113">22uF</text>
<text x="100.2" y="110.4">R36</text>
<text x="100.2" y="113">680K</text>
<text x="143.6" y="109.1">VIN1</text>
<text x="143.6" y="111.7">VIN2</text>
<text x="149.7" y="110.4">7</text>
<text x="149.7" y="113">19</text>
<text x="85" y="114.2">R37</text>
<text x="85" y="119.3">150K</text>
<text x="117.2" y="115.5">14</text>
<text x="121.3" y="116.8">FB1</text>
<text x="143.6" y="114.2">VIN3</text>
<text x="144.1" y="119.3">EN1</text>
<text x="149.7" y="118">9</text>
<text x="69.7" y="125.7">C76</text>
<text x="79.9" y="125.7">C73</text>
<text x="100.2" y="125.7">R38</text>
<text x="102.7" y="123.1">L5</text>
<text x="106.6" y="123.1">2.2uH</text>
<text x="118.2" y="120.6">6</text>
<text x="121.3" y="121.8">LX2</text>
<text x="144.1" y="121.8">EN2</text>
<text x="144.1" y="124.4">EN3</text>
<text x="149.7" y="120.6">8</text>
<text x="149.7" y="123.1">18</text>
<text x="166.2" y="125.7">R42</text>
<text x="69.7" y="128.2">22uF</text>
<text x="79.9" y="128.2">22uF</text>
<text x="85" y="129.5">R39</text>
<text x="100.2" y="128.2">150K</text>
<text x="118.2" y="130.7">3</text>
<text x="143.9" y="129.5">PAD</text>
<text x="149.7" y="128.2">21</text>
<text x="149.7" y="130.7">15</text>
<text x="166.2" y="128.2">10K</text>
<text x="85" y="134.5">100K</text>
<text x="117.2" y="135.8">20</text>
<text x="121.3" y="137.1">LX3</text>
<text x="121.3" y="132">FB2</text>
<text x="142.4" y="134.5">AGND</text>
<text x="142.4" y="132">AGND</text>
<text x="142.6" y="137.1">GND3</text>
<text x="149.7" y="133.3">17</text>
<text x="149.7" y="135.8">1</text>
<text x="69.7" y="140.9">C75</text>
<text x="69.7" y="143.4">22uF</text>
<text x="79.9" y="140.9">C74</text>
<text x="79.9" y="143.4">22uF</text>
<text x="100.2" y="140.9">R40</text>
<text x="100.2" y="143.4">75K</text>
<text x="102.7" y="138.4">L6</text>
<text x="106.6" y="138.4">2.2uH</text>
<text x="142.6" y="139.6">GND2</text>
<text x="142.6" y="142.2">GND2</text>
<text x="149.7" y="143.4">13</text>
<text x="149.7" y="138.4">5</text>
<text x="149.7" y="140.9">4</text>
<text x="85" y="144.7">R41</text>
<text x="85" y="149.8">100K</text>
<text x="118.2" y="146">2</text>
<text x="121.3" y="147.2">FB3</text>
<text x="142.6" y="144.7">GND1</text>
<text x="142.6" y="147.2">GND1</text>
<text x="149.7" y="146">12</text>
<text x="120.5" y="153.6">EA3036CQBR</text>
</g>
<g font-size="1.8" fill="#000080">
<text x="130.1" y="93.4" transform="rotate(-90 130.1 93.4)">3V3</text>
<text x="57.9" y="106.3">3V3</text>
<text x="154.8" y="102.5">VBUS</text>
<text x="57.9" y="121.6">1V5</text>
<text x="57.9" y="136.8">0V9</text>
</g>
<g font-size="1.8">
<text x="67.2" y="105.3">3V3</text>
<text x="67.2" y="120.6">1V5</text>
<text x="67.2" y="135.8">1V0</text>
</g>
<text font-size="1.8" fill="#00f" x="157.4" y="120.6">PMC_EN0</text>
</svg>
